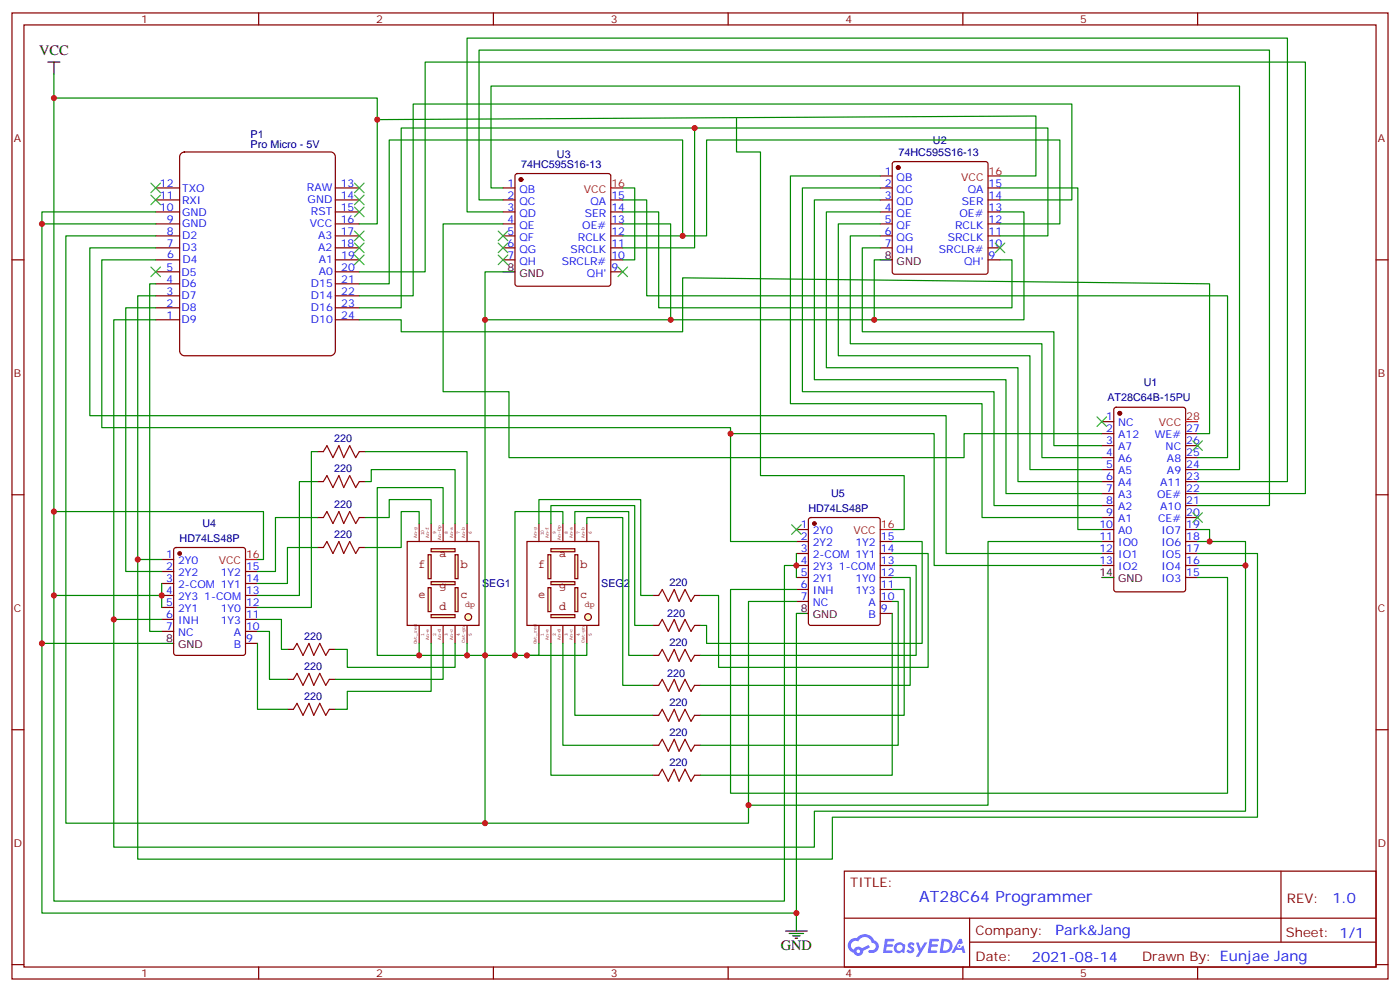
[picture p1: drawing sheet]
<svg xmlns="http://www.w3.org/2000/svg" width="412mm" height="292mm" viewBox="0 0 412 292" stroke-linecap="round" stroke-linejoin="round" font-family="sans-serif">
<g fill="none" stroke="#870000" stroke-width=".35">
<path d="M3.5 3.8h405.4v284.3h-405.4zM7.1 7.3h398.2v277.3h-398.2zM76.2 3.8v3.5M145.3 3.8v3.5M214.5 3.8v3.5M283.6 3.8v3.5M352.8 3.8v3.5M3.5 76.5h3.6M405.3 76.5h3.6M3.5 145.6h3.6M405.3 145.6h3.6M3.5 214.8h3.6"/>
<path d="M405.3 214.8h3.6M248.7 256.4h156.6v28.2h-156.6zM377.3 256.4v20.9M248.7 270.2h156.5M285.6 277.3h119.6M285.6 270.2v14.2M3.5 283.9h3.6M76.2 284.6v3.5M145.3 284.6v3.5M214.5 284.6v3.5M283.6 284.6v3.5M352.8 284.6v3.5"/>
<path d="M405.3 283.9h3.6"/>
</g>
<g fill="#5487ff">
<path d="M267.7 277.6a1.22 1.22 0 0 1 1.7 .2l-.4 .6a.47 .47 0 0 0-.3-.4 .47 .47 0 0 0-.5 .2l.1 .2a1.14 1.14 0 0 1 .8 1.8 1.14 1.14 0 0 1-1.9 0l-.2-.2 .5-.6 .7 .5a.29 .29 0 0 0 .3-.3 .29 .29 0 0 0-.2-.3 1.04 1.04 0 0 1-.6-1.7z"/>
<path d="M260.7 276.3h2.4l.3 .2-.2 .5-1.8 .1-.1 .8h1.5l.3 .4-.3 .4h-1.6l-.2 1.1h1.7l.2 .3-.2 .3-2.6 .1z"/>
<path d="M273.8 276.3h2.4l.3 .2-.1 .5-1.8 .1-.2 .8h1.6l.3 .4-.4 .4h-1.6l-.1 1.1h1.7l.2 .3-.2 .3-2.6 .1z"/>
<path d="M282.6 276.3h.7l.3 1.3-.6 .3a.69 .69 0 0 0-1 .3 .69 .69 0 0 0 .4 .9 .69 .69 0 0 0 .9-.6l.5-.2 .6 2.2h-.8l-.2-.9h-1.8l-.5 .9h-.8z"/>
<path d="M269.8 277.4h.8l.6 1.8 1.1-1.8h.9l-2.6 4.2h-.8l.9-1.5z"/>
<path d="M277.4 276.3l-.6 4.2h1.3a2.11 2.11 0 0 0 2.5-2.1 2.11 2.11 0 0 0-2.5-2.1zM278.1 277.1a1.39 1.39 0 0 1 1.7 1.4 1.39 1.39 0 0 1-1.8 1.3h-.3z"/>
<path d="M263.7 277.9a1.54 1.54 0 0 0-.1 2.2 1.54 1.54 0 0 0 2.2 .1l.6 .3 .3-2.3-.2-.3h-.4a1.49 1.49 0 0 0-2.4 0zM264 278.9a.94 .94 0 0 1 1.8 0 .94 .94 0 0 1-1.8 0z"/>
<path d="M250.4 276.7a2.18 2.18 0 0 0 1.1 3.7 1.44 1.44 0 0 0 1.6 .9 1.44 1.44 0 0 0 1.2-1.4l2-1.1-.5-.7-1.9 1a1.47 1.47 0 0 0-2.4 .4 1.39 1.39 0 0 1-.7-1.9 1.39 1.39 0 0 1 2-.5 2.12 2.12 0 0 1 2.2-1.3 2.12 2.12 0 0 1 1.9 1.7 1.14 1.14 0 0 1 1.1 1.4 1.14 1.14 0 0 1-1.7 .7 .43 .43 0 0 0-.5 .4 .43 .43 0 0 0 .4 .5 1.98 1.98 0 0 0 2.5-1.2 1.98 1.98 0 0 0-1.2-2.6 3.1 3.1 0 0 0-5.3-.6l-.9 .1zM252.3 280a.55 .55 0 0 1 1.1 0 .55 .55 0 0 1-1.1 0z"/>
<circle cx="282.6" cy="278.4" r=".26"/>
</g>
<path d="M53.2 45.3l1.1-.6h43.1a1.41 1.41 0 0 1 1.4 1.4v57.2a1.51 1.51 0 0 1-1.4 1.4h-43.1a1.51 1.51 0 0 1-1.4-1.4v-57.2z" fill="#fff" stroke="#800000" stroke-width=".35"/>
<g fill="none" stroke="#870000" stroke-width=".35">
<path d="M45.9 58.8h7M45.9 55.3h7M98.8 58.8h7M98.8 55.3h7M45.9 76.5h7M45.9 73h7M45.9 69.4h7M45.9 65.9h7M45.9 62.4h7M98.8 76.5h7M98.8 73h7M98.8 69.4h7"/>
<path d="M98.8 65.9h7M98.8 62.4h7M45.9 94.1h7M45.9 90.6h7M45.9 87.1h7M45.9 83.5h7M45.9 80h7M98.8 94.1h7M98.8 90.6h7M98.8 87.1h7M98.8 83.5h7M98.8 80h7"/>
</g>
<g fill="#ffffc2" stroke="#850000" stroke-width=".35">
<path d="M126.1 173h.9v7h-.9z"/>
<path d="M126.1 163.3h.9v7h-.9z"/>
<path d="M127 180.9h7.1v.9h-7.1z"/>
<path d="M127 171.2h7.1v.9h-7.1z"/>
<path d="M127 161.5h7.1v.9h-7.1z"/>
<path d="M134.1 173h.8v7h-.8z"/>
<path d="M134.1 163.3h.8v7h-.8z"/>
<circle cx="137.9" cy="181.6" r=".99"/>
</g>
<path d="M119.9 159.4h21.2v24.7h-21.2zM123.5 154.1v5.3M127 154.1v5.3M130.5 154.1v5.3M134.1 154.1v5.3M137.6 154.1v5.3M123.5 184.1v5.3M127 184.1v5.3M130.5 184.1v5.3M134.1 184.1v5.3M137.6 184.1v5.3" fill="none" stroke="#850000" stroke-width=".35"/>
<g fill="#ffffc2" stroke="#850000" stroke-width=".35">
<path d="M161.4 173h.9v7h-.9z"/>
<path d="M161.4 163.3h.9v7h-.9z"/>
<path d="M162.3 180.9h7v.9h-7z"/>
<path d="M162.3 171.2h7v.9h-7z"/>
<path d="M162.3 161.5h7v.9h-7z"/>
<path d="M169.3 173h.9v7h-.9z"/>
<path d="M169.3 163.3h.9v7h-.9z"/>
<circle cx="173.2" cy="181.6" r=".99"/>
</g>
<path d="M155.2 159.4h21.2v24.7h-21.2zM158.7 154.1v5.3M162.3 154.1v5.3M165.8 154.1v5.3M169.3 154.1v5.3M172.9 154.1v5.3M158.7 184.1v5.3M162.3 184.1v5.3M165.8 184.1v5.3M169.3 184.1v5.3M172.9 184.1v5.3" fill="none" stroke="#850000" stroke-width=".35"/>
<path d="M179.9 55.3h3.5M291 51.8h3.6M349.2 124.1h3.6M259.3 155.9h3.5M72.3 164.7h3.5" fill="none" stroke="#f00" stroke-width=".35"/>
<g fill="none" stroke="#870000" stroke-width=".35">
<path d="M148.2 55.3h3.5M148.2 58.8h3.5M151.9 51.3l.5-.2h26.8l.5 .2 .2 .5v31.7l-.2 .5-.5 .2h-26.8l-.5-.2-.2-.5v-31.7zM179.9 58.8h3.5M259.3 55.3h3.5M259.3 58.8h3.5M259.3 51.8h3.5M263.1 47.8l.4-.2h26.8l.5 .2 .2 .5v31.7l-.2 .5-.5 .2h-26.8l-.5-.2-.2-.5v-31.7zM291 55.3h3.6M291 58.8h3.6M148.2 62.4h3.5M148.2 65.9h3.5"/>
<path d="M148.2 69.4h3.5M148.2 73h3.5M148.2 76.5h3.5M179.9 62.4h3.5M179.9 65.9h3.5M179.9 69.4h3.5M179.9 73h3.5M179.9 76.5h3.5M259.3 62.4h3.5M259.3 65.9h3.5M259.3 69.4h3.5M259.3 73h3.5"/>
<path d="M291 62.4h3.6M291 65.9h3.6M291 69.4h3.6M291 73h3.6M291 76.5h3.6M179.9 80h3.5M93.5 132.9h1.7M105.8 132.9h1.8M324.6 124.1h3.5M324.6 127.6h3.5M324.6 131.2h3.5M324.6 134.7h3.5"/>
<path d="M324.6 138.2h3.5M328.3 120.1l.5-.2h19.7l.7 .4v53.2l-.4 .6-20 .1-.7-.5v-53.1zM349.2 127.6h3.6M349.2 131.2h3.6M349.2 134.7h3.6M349.2 138.2h3.6M93.5 141.7h1.7M93.5 152.3h1.7M105.8 141.7h1.8M105.8 152.3h1.8M234.6 159.4h3.5M234.6 155.9h3.5"/>
<path d="M238.4 152.5l.4-.2h19.8l.6 .5 .1 30.6-.5 .6-20 .1-.6-.5-.1-30.6zM259.3 159.4h3.5M324.6 159.4h3.5M324.6 155.9h3.5M324.6 141.7h3.5M324.6 145.3h3.5M324.6 148.8h3.5M324.6 152.3h3.5M349.2 159.4h3.6M349.2 155.9h3.6M349.2 141.7h3.6M349.2 145.3h3.6"/>
<path d="M349.2 148.8h3.6M349.2 152.3h3.6M47.6 168.2h3.6M47.6 171.7h3.6M47.6 175.3h3.6M47.6 178.8h3.6M47.6 164.7h3.6M51.4 161.4l.5-.3h19.7l.7 .5v30.6l-.4 .6-20 .1-.7-.5v-30.5zM72.3 168.2h3.5M72.3 171.7h3.5M72.3 175.3h3.5M72.3 178.8h3.5"/>
<path d="M93.5 161.1h1.7M105.8 161.1h1.8M192.3 175.3h1.7M204.6 175.3h1.8M234.6 162.9h3.5M234.6 166.4h3.5M234.6 170h3.5M234.6 173.5h3.5M234.6 177h3.5M259.3 162.9h3.5M259.3 166.4h3.5M259.3 170h3.5"/>
<path d="M259.3 173.5h3.5M259.3 177h3.5M324.6 162.9h3.5M324.6 166.4h3.5M349.2 162.9h3.6M349.2 166.4h3.6M349.2 170h3.6M47.6 182.3h3.6M47.6 185.8h3.6M72.3 182.3h3.5M72.3 185.8h3.5M72.3 189.4h3.5"/>
<path d="M84.7 191.1h1.7M84.7 200h1.7M97 191.1h1.8M97 200h1.8M192.3 192.9h1.7M192.3 184.1h1.7M204.6 192.9h1.8M204.6 184.1h1.8M259.3 180.6h3.5M84.7 208.8h1.7M97 208.8h1.8M192.3 201.7h1.7"/>
<path d="M192.3 210.5h1.7M192.3 219.4h1.7M204.6 201.7h1.8M204.6 210.5h1.8M204.6 219.4h1.8M192.3 228.2h1.7M204.6 228.2h1.8"/>
</g>
<path d="M14.1 18.3h3.5M15.9 18.3v3.5M259.3 76.5h3.5M148.2 80h3.5M324.6 170h3.5M47.6 189.4h3.6M234.6 180.6h3.5M231.4 274h6.4M232.5 274.7h4.2M233.5 275.4h2.2M234.2 276.2h.7M234.6 270.5v3.5" fill="none" stroke="#000" stroke-width=".35"/>
<g fill="#870000" stroke="#870000" stroke-width=".35">
<circle cx="239.9" cy="154.1" r=".53"/>
<circle cx="153.5" cy="52.8" r=".53"/>
<circle cx="329.8" cy="121.6" r=".53"/>
<circle cx="52.9" cy="162.9" r=".53"/>
<circle cx="264.6" cy="49.3" r=".53"/>
</g>
<g fill="none" stroke="#008700" stroke-width=".35">
<path d="M15.9 21.8v7.1M111.1 35.2l194.1-1.1v17.7h-10.6M204.6 37.7h104.1v31.7h-14.1M217 34.9v9.8h7v95.3h42.3v15.9h-3.5M148.2 55.3h-3.6v-30h220.5v112.9h-12.3M148.2 58.8h-7.1v-44.1h232.8v134.1h-21.1M183.4 55.3h3.6v21.2h-3.6M183.4 58.8h7.1v28.3h171.1v47.6h-8.8M259.3 58.8h-19.4v53h56.4v33.5h28.3M259.3 55.3h-22.9v60h56.4v33.5h31.8M259.3 51.8h-26.5v67h56.5v33.5h35.3M294.6 55.3h22.9v100.6h7.1"/>
<path d="M294.6 58.8h21.1v-28.2h-194v56.5h-15.9M12.3 65.9v123.5h35.3M45.9 62.4h-33.6v3.5h33.6M45.9 76.5h-15.9v49.4h185.2v33.5h19.4M45.9 73h-19.4v49.3h252.2v40.6h45.9M45.9 69.4h-26.5v172.9h201.1v-5.3M105.8 65.9h5.3v-37h-95.2v146.4h31.7M148.2 65.9h-17.7v49.4h19.4v19.4h134.1v-7.1h40.6M148.2 62.4h-10.6v-51.2h241.6v130.5h-26.4M183.4 62.4h10.6v28.2h104.1v-14.1h-3.5M183.4 65.9h14.2v28.2h-54.7v148.2M183.4 69.4h17.7v-28.2h-86.4v42.3h-8.9"/>
<path d="M183.4 73h21.2v-35.3h-86.4v52.9h-12.4M259.3 73h-5.3v24.6h56.4v33.6h14.2M259.3 69.4h-8.8v31.8h56.4v33.5h17.7M259.3 65.9h-12.4v38.8h56.5v33.5h21.2M259.3 62.4h-15.9v45.8h56.5v33.5h24.7M294.6 65.9h17.6v-24.7h-104.1v28.2h-7M294.6 62.4h7v31.7h-44.1v-17.6h1.8M45.9 83.5h-1.8v102.3h3.5M45.9 94.1h-12.4v88.2h14.1M45.9 90.6h-8.9v77.6h10.6M45.9 87.1h-5.3v77.6h7M105.8 80h19.4v-61.7h259.3v127h-31.7"/>
<path d="M105.8 94.1h12.4v3.5h82.9v-15.8l155.2 1.7v44.1h-3.5M148.2 80h-5.3v14.1M197.6 94.1h59.9M93.5 132.9h-1.8v45.9h-15.9M107.6 132.9h30v21.2M215.2 127.6h60v38.8h49.4M15.9 150.6h61.7v14.1h-1.8M93.5 141.7h-5.3v33.6h-12.4M93.5 152.3h-12.4v15.9h-5.3M107.6 152.3h7.1v-5.3h12.3v7.1M107.6 141.7h1.8v-3.5h24.7v15.9M123.5 154.1v-3.5h-5.3v10.5h-10.6"/>
<path d="M130.5 154.1v-10.6h-19.4v49.4h12.4M158.7 154.1v-7.1h30v28.3h3.6M162.3 154.1v-5.3h24.7v35.3h5.3M165.8 154.1v-3.5h-14.1v42.3M169.3 154.1v-3.5h15.9v42.3h7.1M172.9 154.1v-1.8h10.5v49.4h8.9M262.8 159.4h8.8v30h-63.5v-5.3h-1.7M324.6 159.4h-33.6v77.6h-70.5v-60h14.1M352.8 155.9h3.5v3.5h-3.5M356.3 159.4h10.6v79.4h-127v10.5h-206.4v-67M47.6 171.7v7.1M93.5 161.1h-8.8v10.6h-8.9"/>
<path d="M234.6 162.9v3.5h-3.5v98.8h-215.2v-89.9M234.6 166.4v3.6M262.8 177h1.8v42.4h-58.2M262.8 173.5h3.5v37h-59.9M262.8 170h5.3v31.7h-61.7M262.8 166.4h7.1v26.5h-63.5M262.8 162.9h10.6v33.5h-61.7v-21.1h-5.3M352.8 170h8.8v63.5h-146.4v-60h19.4M352.8 162.9h17.6v77.6h-125.2v12.4h-204.6v-88.2M352.8 166.4h14.1M75.8 189.4v19.4h8.9M75.8 185.8h3.6v14.2h5.3"/>
<path d="M75.8 182.3h7.1v8.8h1.8M123.5 189.4v3.5h14.1v-3.5M127 189.4v14.1h-24.7v5.3h-3.5M130.5 189.4v10.6h-31.7M134.1 189.4v7h-31.8v-5.3h-3.5M158.7 189.4v3.5h-21.1M162.3 189.4v38.8h30M165.8 189.4v30h26.5M169.3 189.4v21.1h23M172.9 189.4v3.5h-17.7M234.6 180.6v88.1h-222.3v-79.3M262.8 180.6v47.6h-56.4"/>
<path d="M234.6 268.7v1.8"/>
</g>
<g fill="none" stroke="#a10000" stroke-width=".35">
<path d="M95.2 132.9l1.1-1.7 1.8 3.5 1.7-3.5 1.4 3.5 1.8-3.5 1.8 3.5 1-1.8M95.2 141.7l1.1-1.7 1.8 3.5 1.7-3.5 1.4 3.5 1.8-3.5 1.8 3.5 1-1.8M95.2 152.3l1.1-1.7 1.8 3.5 1.7-3.5 1.4 3.5 1.8-3.5 1.8 3.5 1-1.8M95.2 161.1l1.1-1.7 1.8 3.5 1.7-3.5 1.4 3.5 1.8-3.5 1.8 3.5 1-1.8M194 175.3l1.1-1.8 1.7 3.5 1.8-3.5 1.4 3.5 1.8-3.5 1.8 3.5 1-1.7M86.4 191.1l1.1-1.7 1.8 3.5 1.7-3.5 1.4 3.5 1.8-3.5 1.8 3.5 1-1.8M86.4 200l1.1-1.8 1.8 3.5 1.7-3.5 1.4 3.5 1.8-3.5 1.8 3.5 1-1.7M194 184.1l1.1-1.8 1.7 3.5 1.8-3.5 1.4 3.5 1.8-3.5 1.8 3.5 1-1.7M194 192.9l1.1-1.8 1.7 3.6 1.8-3.6 1.4 3.6 1.8-3.6 1.8 3.6 1-1.8M86.4 208.8l1.1-1.8 1.8 3.5 1.7-3.5 1.4 3.5 1.8-3.5 1.8 3.5 1-1.7M194 201.7l1.1-1.7 1.7 3.5 1.8-3.5 1.4 3.5 1.8-3.5 1.8 3.5 1-1.8M194 219.4l1.1-1.8 1.7 3.5 1.8-3.5 1.4 3.5 1.8-3.5 1.8 3.5 1-1.7"/>
<path d="M194 210.5l1.1-1.7 1.7 3.5 1.8-3.5 1.4 3.5 1.8-3.5 1.8 3.5 1-1.8M194 228.2l1.1-1.8 1.7 3.5 1.8-3.5 1.4 3.5 1.8-3.5 1.8 3.5 1-1.7"/>
</g>
<g fill="none" stroke="#3c3" stroke-width=".35">
<path d="M44.4 53.9l2.9 2.8M44.4 57.4l2.9 2.9M47.3 53.9l-2.9 2.8M47.3 57.4l-2.9 2.9M104.4 57.4l2.8 2.9M104.4 53.9l2.8 2.8M107.2 57.4l-2.8 2.9M107.2 53.9l-2.8 2.8M44.4 78.6l2.9 2.8M47.3 78.6l-2.9 2.8M104.4 75.1l2.8 2.8M104.4 71.5l2.8 2.9"/>
<path d="M104.4 68l2.8 2.8M104.4 61l2.8 2.8M107.2 75.1l-2.8 2.8M107.2 71.5l-2.8 2.9M107.2 68l-2.8 2.8M107.2 61l-2.8 2.8M146.8 75.1l2.8 2.8M146.8 71.5l2.8 2.9M146.8 68l2.8 2.8M149.6 75.1l-2.8 2.8M149.6 71.5l-2.8 2.9M149.6 68l-2.8 2.8"/>
<path d="M182 78.6l2.9 2.8M184.9 78.6l-2.9 2.8M293.2 71.5l2.8 2.9M296 71.5l-2.8 2.9M323.1 122.7l2.9 2.8M326 122.7l-2.9 2.8M351.4 129.8l2.8 2.8M354.2 129.8l-2.8 2.8M233.2 154.4l2.8 2.9M236 154.4l-2.8 2.9M351.4 150.9l2.8 2.8M354.2 150.9l-2.8 2.8"/>
</g>
<g fill="#c00">
<circle cx="12.3" cy="65.9" r=".88"/>
<circle cx="15.9" cy="175.3" r=".88"/>
<circle cx="155.2" cy="192.9" r=".88"/>
<circle cx="234.6" cy="166.4" r=".88"/>
<circle cx="12.3" cy="189.4" r=".88"/>
<circle cx="215.2" cy="127.6" r=".88"/>
<circle cx="204.6" cy="37.7" r=".88"/>
<circle cx="142.9" cy="94.1" r=".88"/>
<circle cx="201.1" cy="69.4" r=".88"/>
<circle cx="197.6" cy="94.1" r=".88"/>
<circle cx="257.5" cy="94.1" r=".88"/>
<circle cx="234.6" cy="268.7" r=".88"/>
<circle cx="356.3" cy="159.4" r=".88"/>
<circle cx="366.9" cy="166.4" r=".88"/>
<circle cx="15.9" cy="28.9" r=".88"/>
<circle cx="15.9" cy="150.6" r=".88"/>
<circle cx="220.5" cy="237" r=".88"/>
<circle cx="111.1" cy="35.2" r=".88"/>
<circle cx="142.9" cy="242.3" r=".88"/>
<circle cx="142.9" cy="192.9" r=".88"/>
<circle cx="33.5" cy="182.3" r=".88"/>
<circle cx="40.6" cy="164.7" r=".88"/>
<circle cx="47.6" cy="175.3" r=".88"/>
<circle cx="123.5" cy="192.9" r=".88"/>
<circle cx="151.7" cy="192.9" r=".88"/>
<circle cx="137.6" cy="192.9" r=".88"/>
</g>
<text font-size="4.6" fill="#00f" x="270.8" y="265.4">AT28C64 Programmer</text>
<g font-size="4.2">
<text x="11.5" y="16.2">VCC</text>
<text x="230" y="279.7">GND</text>
</g>
<g font-size="4.2" fill="#00f">
<text x="392.5" y="265.7">1.0</text>
<text x="310.9" y="275.2">Park&amp;Jang</text>
<text x="304" y="283">2021-08-14</text>
</g>
<g font-size="3.9" fill="#800">
<text x="250.5" y="261">TITLE:</text>
<text x="379.1" y="265.7">REV:</text>
<text x="287.4" y="275.2">Company:</text>
<text x="378.7" y="275.8">Sheet: 1/1</text>
<text x="287.4" y="282.9">Date:</text>
<text x="336.4" y="282.9">Drawn By: Eunjae Jang</text>
</g>
<g font-size="3.5" fill="#840000">
<text x="123.3" y="167.3">f</text>
<text x="129.5" y="163.8">a</text>
<text x="135.6" y="167.3">b</text>
<text x="158.6" y="167.3">f</text>
<text x="164.7" y="163.8">a</text>
<text x="170.9" y="167.3">b</text>
<text x="129.5" y="173.5">g</text>
<text x="164.7" y="173.5">g</text>
<text x="123.3" y="176.1">e</text>
<text x="129.5" y="179.7">d</text>
<text x="135.6" y="176.1">c</text>
<text x="158.6" y="176.1">e</text>
<text x="164.7" y="179.7">d</text>
<text x="170.9" y="176.1">c</text>
</g>
<g font-size="3.2" fill="#800">
<text x="41.6" y="6.8">1</text>
<text x="110.8" y="6.8">2</text>
<text x="179.9" y="6.8">3</text>
<text x="249.1" y="6.8">4</text>
<text x="318.2" y="6.8">5</text>
<text x="4.1" y="41.9">A</text>
<text x="405.9" y="41.9">A</text>
<text x="4.1" y="111.1">B</text>
<text x="405.9" y="111.1">B</text>
<text x="4.1" y="180.2">C</text>
<text x="405.9" y="180.2">C</text>
<text x="4.1" y="249.3">D</text>
<text x="405.9" y="249.3">D</text>
<text x="41.6" y="287.6">1</text>
<text x="110.8" y="287.6">2</text>
<text x="179.9" y="287.6">3</text>
<text x="249.1" y="287.6">4</text>
<text x="318.2" y="287.6">5</text>
</g>
<g font-size="3.2" fill="#000080">
<text x="73.8" y="40.5">P1</text>
<text x="73.8" y="43.7">Pro Micro - 5V</text>
<text x="164" y="46.5">U3</text>
<text x="264.7" y="45.8">74HC595S16-13</text>
<text x="274.8" y="42.3">U2</text>
<text x="153.5" y="49.3">74HC595S16-13</text>
<text x="336.9" y="113.5">U1</text>
<text x="326.2" y="118.1">AT28C64B-15PU</text>
<text x="98.4" y="130.1">220</text>
<text x="98.4" y="138.9">220</text>
<text x="98.4" y="149.5">220</text>
<text x="244.8" y="146.4">U5</text>
<text x="59.6" y="155.2">U4</text>
<text x="238.1" y="150.6">HD74LS48P</text>
<text x="52.9" y="159.4">HD74LS48P</text>
<text x="98.4" y="158.3">220</text>
<text x="142" y="172.9">SEG1</text>
<text x="177.1" y="172.9">SEG2</text>
<text x="197.2" y="172.4">220</text>
<text x="196.6" y="181.7">220</text>
<text x="89.6" y="188.3">220</text>
<text x="197.2" y="190.1">220</text>
<text x="89.6" y="197.1">220</text>
<text x="196.6" y="199.3">220</text>
<text x="89.6" y="206">220</text>
<text x="197.2" y="207.7">220</text>
<text x="197.2" y="216.5">220</text>
<text x="197.2" y="225.4">220</text>
</g>
<g font-size="3.2" fill="#00f">
<text x="260.6" y="51.4">1</text>
<text x="264.1" y="53.2">QB</text>
<text x="47.1" y="58.5">11</text>
<text x="47.1" y="55">12</text>
<text x="53.6" y="59.9">RXI</text>
<text x="53.6" y="56.4">TXO</text>
<text x="90.4" y="56.3">RAW</text>
<text x="90.6" y="59.9">GND</text>
<text x="100.4" y="54.9">13</text>
<text x="100.4" y="58.5">14</text>
<text x="149.5" y="55">1</text>
<text x="149.5" y="58.5">2</text>
<text x="153" y="56.7">QB</text>
<text x="180.1" y="58.5">15</text>
<text x="260.6" y="55">2</text>
<text x="260.6" y="58.5">3</text>
<text x="264.1" y="56.7">QC</text>
<text x="285.1" y="56.7">QA</text>
<text x="291.2" y="58.5">14</text>
<text x="291.2" y="55">15</text>
<text x="47.1" y="62">10</text>
<text x="49.1" y="65.5">9</text>
<text x="53.6" y="63.4">GND</text>
<text x="91.6" y="63.4">RST</text>
<text x="100.4" y="62">15</text>
<text x="100.4" y="65.5">16</text>
<text x="149.5" y="62">3</text>
<text x="149.5" y="65.5">4</text>
<text x="153" y="60.3">QC</text>
<text x="153" y="63.8">QD</text>
<text x="172.2" y="63.8">SER</text>
<text x="173.9" y="60.3">QA</text>
<text x="180.1" y="65.5">13</text>
<text x="180.1" y="62">14</text>
<text x="260.6" y="62">4</text>
<text x="260.6" y="65.5">5</text>
<text x="264.1" y="60.3">QD</text>
<text x="264.1" y="63.8">QE</text>
<text x="282.6" y="63.8">OE#</text>
<text x="283.4" y="60.3">SER</text>
<text x="291.2" y="65.5">12</text>
<text x="291.2" y="62">13</text>
<text x="49.1" y="69.1">8</text>
<text x="53.6" y="70.5">D2</text>
<text x="53.6" y="67">GND</text>
<text x="91.3" y="66.9">VCC</text>
<text x="93.7" y="70.4">A3</text>
<text x="100.4" y="69">17</text>
<text x="149.5" y="69.1">5</text>
<text x="153" y="67.3">QE</text>
<text x="153" y="70.8">QF</text>
<text x="170.2" y="70.8">RCLK</text>
<text x="171.5" y="67.3">OE#</text>
<text x="180.1" y="69.1">12</text>
<text x="260.6" y="69.1">6</text>
<text x="264.1" y="67.3">QF</text>
<text x="264.1" y="70.8">QG</text>
<text x="279.2" y="70.8">SRCLK</text>
<text x="281.4" y="67.3">RCLK</text>
<text x="291.2" y="69.1">11</text>
<text x="49.1" y="72.6">7</text>
<text x="49.2" y="76.1">6</text>
<text x="53.6" y="74">D3</text>
<text x="53.7" y="77.5">D4</text>
<text x="93.7" y="74">A2</text>
<text x="93.9" y="77.5">A1</text>
<text x="100.4" y="72.6">18</text>
<text x="100.5" y="76.1">19</text>
<text x="149.5" y="72.6">6</text>
<text x="149.5" y="76.1">7</text>
<text x="153" y="74.4">QG</text>
<text x="153" y="77.9">QH</text>
<text x="165.5" y="77.9">SRCLR#</text>
<text x="168.1" y="74.4">SRCLK</text>
<text x="180.1" y="76.1">10</text>
<text x="180.1" y="72.6">11</text>
<text x="260.6" y="72.6">7</text>
<text x="264.1" y="74.4">QH</text>
<text x="276.6" y="74.4">SRCLR#</text>
<text x="284" y="77.9">QH'</text>
<text x="291.2" y="76.1">9</text>
<text x="291.2" y="72.6">10</text>
<text x="49" y="83.2">4</text>
<text x="49" y="79.7">5</text>
<text x="53.5" y="81.1">D5</text>
<text x="93.9" y="81.1">A0</text>
<text x="100.5" y="79.7">20</text>
<text x="100.5" y="83.2">21</text>
<text x="172.9" y="81.4">QH'</text>
<text x="180.1" y="79.7">9</text>
<text x="49" y="86.7">3</text>
<text x="53.5" y="88.1">D7</text>
<text x="53.5" y="84.6">D6</text>
<text x="91.6" y="84.6">D15</text>
<text x="91.6" y="88.1">D14</text>
<text x="100.5" y="86.7">22</text>
<text x="49" y="93.7">1</text>
<text x="49" y="90.2">2</text>
<text x="53.5" y="95.2">D9</text>
<text x="53.5" y="91.6">D8</text>
<text x="91.6" y="91.7">D16</text>
<text x="91.6" y="95.2">D10</text>
<text x="100.5" y="90.2">23</text>
<text x="100.5" y="93.8">24</text>
<text x="325.9" y="123.8">1</text>
<text x="329.4" y="125.5">NC</text>
<text x="325.9" y="127.3">2</text>
<text x="325.9" y="130.8">3</text>
<text x="329.4" y="129">A12</text>
<text x="340.2" y="129">WE#</text>
<text x="349.4" y="130.8">26</text>
<text x="349.4" y="127.3">27</text>
<text x="325.9" y="134.3">4</text>
<text x="325.9" y="137.9">5</text>
<text x="329.4" y="132.6">A7</text>
<text x="329.4" y="136.1">A6</text>
<text x="343.4" y="132.6">NC</text>
<text x="343.8" y="136.1">A8</text>
<text x="349.4" y="137.9">24</text>
<text x="349.4" y="134.3">25</text>
<text x="325.9" y="141.4">6</text>
<text x="329.4" y="139.6">A5</text>
<text x="329.4" y="143.2">A4</text>
<text x="341.7" y="143.2">A11</text>
<text x="343.8" y="139.6">A9</text>
<text x="349.4" y="141.4">23</text>
<text x="325.9" y="144.9">7</text>
<text x="325.9" y="148.4">8</text>
<text x="329.4" y="146.7">A3</text>
<text x="340.8" y="146.7">OE#</text>
<text x="349.4" y="148.4">21</text>
<text x="349.4" y="144.9">22</text>
<text x="235.9" y="155.5">1</text>
<text x="323.9" y="155.5">10</text>
<text x="325.9" y="152">9</text>
<text x="329.4" y="150.2">A2</text>
<text x="329.4" y="153.7">A1</text>
<text x="341.1" y="153.7">CE#</text>
<text x="341.7" y="150.2">A10</text>
<text x="349.4" y="155.5">19</text>
<text x="349.4" y="152">20</text>
<text x="235.9" y="159">2</text>
<text x="239.4" y="160.8">2Y2</text>
<text x="239.4" y="157.3">2Y0</text>
<text x="252" y="160.8">1Y2</text>
<text x="259.5" y="159">15</text>
<text x="323.9" y="159">11</text>
<text x="329.4" y="157.3">A0</text>
<text x="329.4" y="160.8">IO0</text>
<text x="342.1" y="160.8">IO6</text>
<text x="342.1" y="157.3">IO7</text>
<text x="349.4" y="159">18</text>
<text x="49" y="167.9">2</text>
<text x="49" y="164.3">1</text>
<text x="52.5" y="166.1">2Y0</text>
<text x="72.5" y="167.9">15</text>
<text x="235.9" y="166.1">4</text>
<text x="235.9" y="162.6">3</text>
<text x="239.4" y="167.9">2Y3</text>
<text x="239.4" y="164.3">2-COM 1Y1</text>
<text x="247.1" y="167.9">1-COM</text>
<text x="259.5" y="162.6">14</text>
<text x="259.5" y="166.1">13</text>
<text x="323.9" y="162.6">12</text>
<text x="323.9" y="166.1">13</text>
<text x="329.4" y="164.3">IO1</text>
<text x="329.4" y="167.9">IO2</text>
<text x="342.1" y="167.9">IO4</text>
<text x="342.1" y="164.3">IO5</text>
<text x="349.4" y="166.1">16</text>
<text x="349.4" y="162.6">17</text>
<text x="49" y="171.4">3</text>
<text x="52.5" y="173.1">2-COM 1Y1</text>
<text x="52.5" y="169.6">2Y2</text>
<text x="65" y="169.6">1Y2</text>
<text x="72.5" y="171.4">14</text>
<text x="235.9" y="173.1">6</text>
<text x="235.9" y="169.6">5</text>
<text x="239.4" y="171.4">2Y1</text>
<text x="252" y="171.4">1Y0</text>
<text x="259.5" y="169.6">12</text>
<text x="259.5" y="173.1">11</text>
<text x="342.1" y="171.4">IO3</text>
<text x="349.4" y="169.6">15</text>
<text x="49" y="178.4">5</text>
<text x="49" y="174.9">4</text>
<text x="52.5" y="176.7">2Y3</text>
<text x="60.2" y="176.7">1-COM</text>
<text x="72.5" y="174.9">13</text>
<text x="72.5" y="178.4">12</text>
<text x="235.9" y="176.7">7</text>
<text x="239.4" y="178.4">NC</text>
<text x="239.4" y="174.9">INH</text>
<text x="252" y="174.9">1Y3</text>
<text x="255.8" y="178.4">A</text>
<text x="259.5" y="176.7">10</text>
<text x="49" y="185.5">7</text>
<text x="49" y="182">6</text>
<text x="52.5" y="183.7">INH</text>
<text x="52.5" y="180.2">2Y1</text>
<text x="65" y="180.2">1Y0</text>
<text x="65" y="183.7">1Y3</text>
<text x="72.5" y="182">11</text>
<text x="72.5" y="185.5">10</text>
<text x="255.8" y="182">B</text>
<text x="259.5" y="180.2">9</text>
<text x="52.5" y="187.3">NC</text>
<text x="68.8" y="190.8">B</text>
<text x="68.8" y="187.3">A</text>
<text x="72.5" y="189">9</text>
</g>
<g font-size="3.2" fill="#f00">
<text x="283.1" y="53.2">VCC</text>
<text x="291.2" y="51.4">16</text>
<text x="172" y="56.7">VCC</text>
<text x="180.1" y="55">16</text>
<text x="341.3" y="125.5">VCC</text>
<text x="349.4" y="123.8">28</text>
<text x="259.5" y="155.5">16</text>
<text x="251.4" y="157.3">VCC</text>
<text x="64.4" y="166.1">VCC</text>
<text x="72.5" y="164.3">16</text>
</g>
<g font-size="3.2">
<text x="260.6" y="76.1">8</text>
<text x="264.1" y="77.9">GND</text>
<text x="149.5" y="79.7">8</text>
<text x="153" y="81.4">GND</text>
<text x="323.9" y="169.6">14</text>
<text x="329.4" y="171.4">GND</text>
<text x="235.9" y="180.2">8</text>
<text x="239.4" y="182">GND</text>
<text x="49" y="189">8</text>
<text x="52.5" y="190.8">GND</text>
</g>
<g font-size="2.5" fill="#840000">
<text x="137" y="178.8">dp</text>
<text x="172.3" y="178.8">dp</text>
</g>
<g font-size="1.4" fill="#840000">
<text x="122.8" y="158.4" transform="rotate(-90 122.8 158.4)">An-g</text>
<text x="124.9" y="157.6" transform="rotate(-90 124.9 157.6)">10</text>
<text x="126.3" y="158.4" transform="rotate(-90 126.3 158.4)">An-f</text>
<text x="128.4" y="157.2" transform="rotate(-90 128.4 157.2)">9</text>
<text x="129.8" y="158.9" transform="rotate(-90 129.8 158.9)">An-Dp</text>
<text x="132" y="157.2" transform="rotate(-90 132 157.2)">8</text>
<text x="133.3" y="158.4" transform="rotate(-90 133.3 158.4)">An-a</text>
<text x="135.5" y="157.2" transform="rotate(-90 135.5 157.2)">7</text>
<text x="136.9" y="158.4" transform="rotate(-90 136.9 158.4)">An-b</text>
<text x="139" y="157.2" transform="rotate(-90 139 157.2)">6</text>
<text x="158" y="158.4" transform="rotate(-90 158 158.4)">An-g</text>
<text x="160.2" y="157.6" transform="rotate(-90 160.2 157.6)">10</text>
<text x="161.6" y="158.4" transform="rotate(-90 161.6 158.4)">An-f</text>
<text x="163.7" y="157.2" transform="rotate(-90 163.7 157.2)">9</text>
<text x="165.1" y="158.9" transform="rotate(-90 165.1 158.9)">An-Dp</text>
<text x="167.2" y="157.2" transform="rotate(-90 167.2 157.2)">8</text>
<text x="168.6" y="158.4" transform="rotate(-90 168.6 158.4)">An-a</text>
<text x="170.8" y="157.2" transform="rotate(-90 170.8 157.2)">7</text>
<text x="172.2" y="158.4" transform="rotate(-90 172.2 158.4)">An-b</text>
<text x="174.3" y="157.2" transform="rotate(-90 174.3 157.2)">6</text>
<text x="122.8" y="189.7" transform="rotate(-90 122.8 189.7)">Cat_red</text>
<text x="124.9" y="187.1" transform="rotate(-90 124.9 187.1)">1</text>
<text x="126.3" y="188.4" transform="rotate(-90 126.3 188.4)">An-e</text>
<text x="128.4" y="187.1" transform="rotate(-90 128.4 187.1)">2</text>
<text x="129.8" y="188.4" transform="rotate(-90 129.8 188.4)">An-d</text>
<text x="132" y="187.1" transform="rotate(-90 132 187.1)">3</text>
<text x="133.3" y="188.4" transform="rotate(-90 133.3 188.4)">An-c</text>
<text x="135.5" y="187.1" transform="rotate(-90 135.5 187.1)">4</text>
<text x="136.9" y="189.3" transform="rotate(-90 136.9 189.3)">Cat-gn</text>
<text x="139" y="187.1" transform="rotate(-90 139 187.1)">5</text>
<text x="158" y="189.7" transform="rotate(-90 158 189.7)">Cat_red</text>
<text x="160.2" y="187.1" transform="rotate(-90 160.2 187.1)">1</text>
<text x="161.6" y="188.4" transform="rotate(-90 161.6 188.4)">An-e</text>
<text x="163.7" y="187.1" transform="rotate(-90 163.7 187.1)">2</text>
<text x="165.1" y="188.4" transform="rotate(-90 165.1 188.4)">An-d</text>
<text x="167.2" y="187.1" transform="rotate(-90 167.2 187.1)">3</text>
<text x="168.6" y="188.4" transform="rotate(-90 168.6 188.4)">An-c</text>
<text x="170.8" y="187.1" transform="rotate(-90 170.8 187.1)">4</text>
<text x="172.2" y="189.3" transform="rotate(-90 172.2 189.3)">Cat-gn</text>
<text x="174.3" y="187.1" transform="rotate(-90 174.3 187.1)">5</text>
</g>
</svg>
